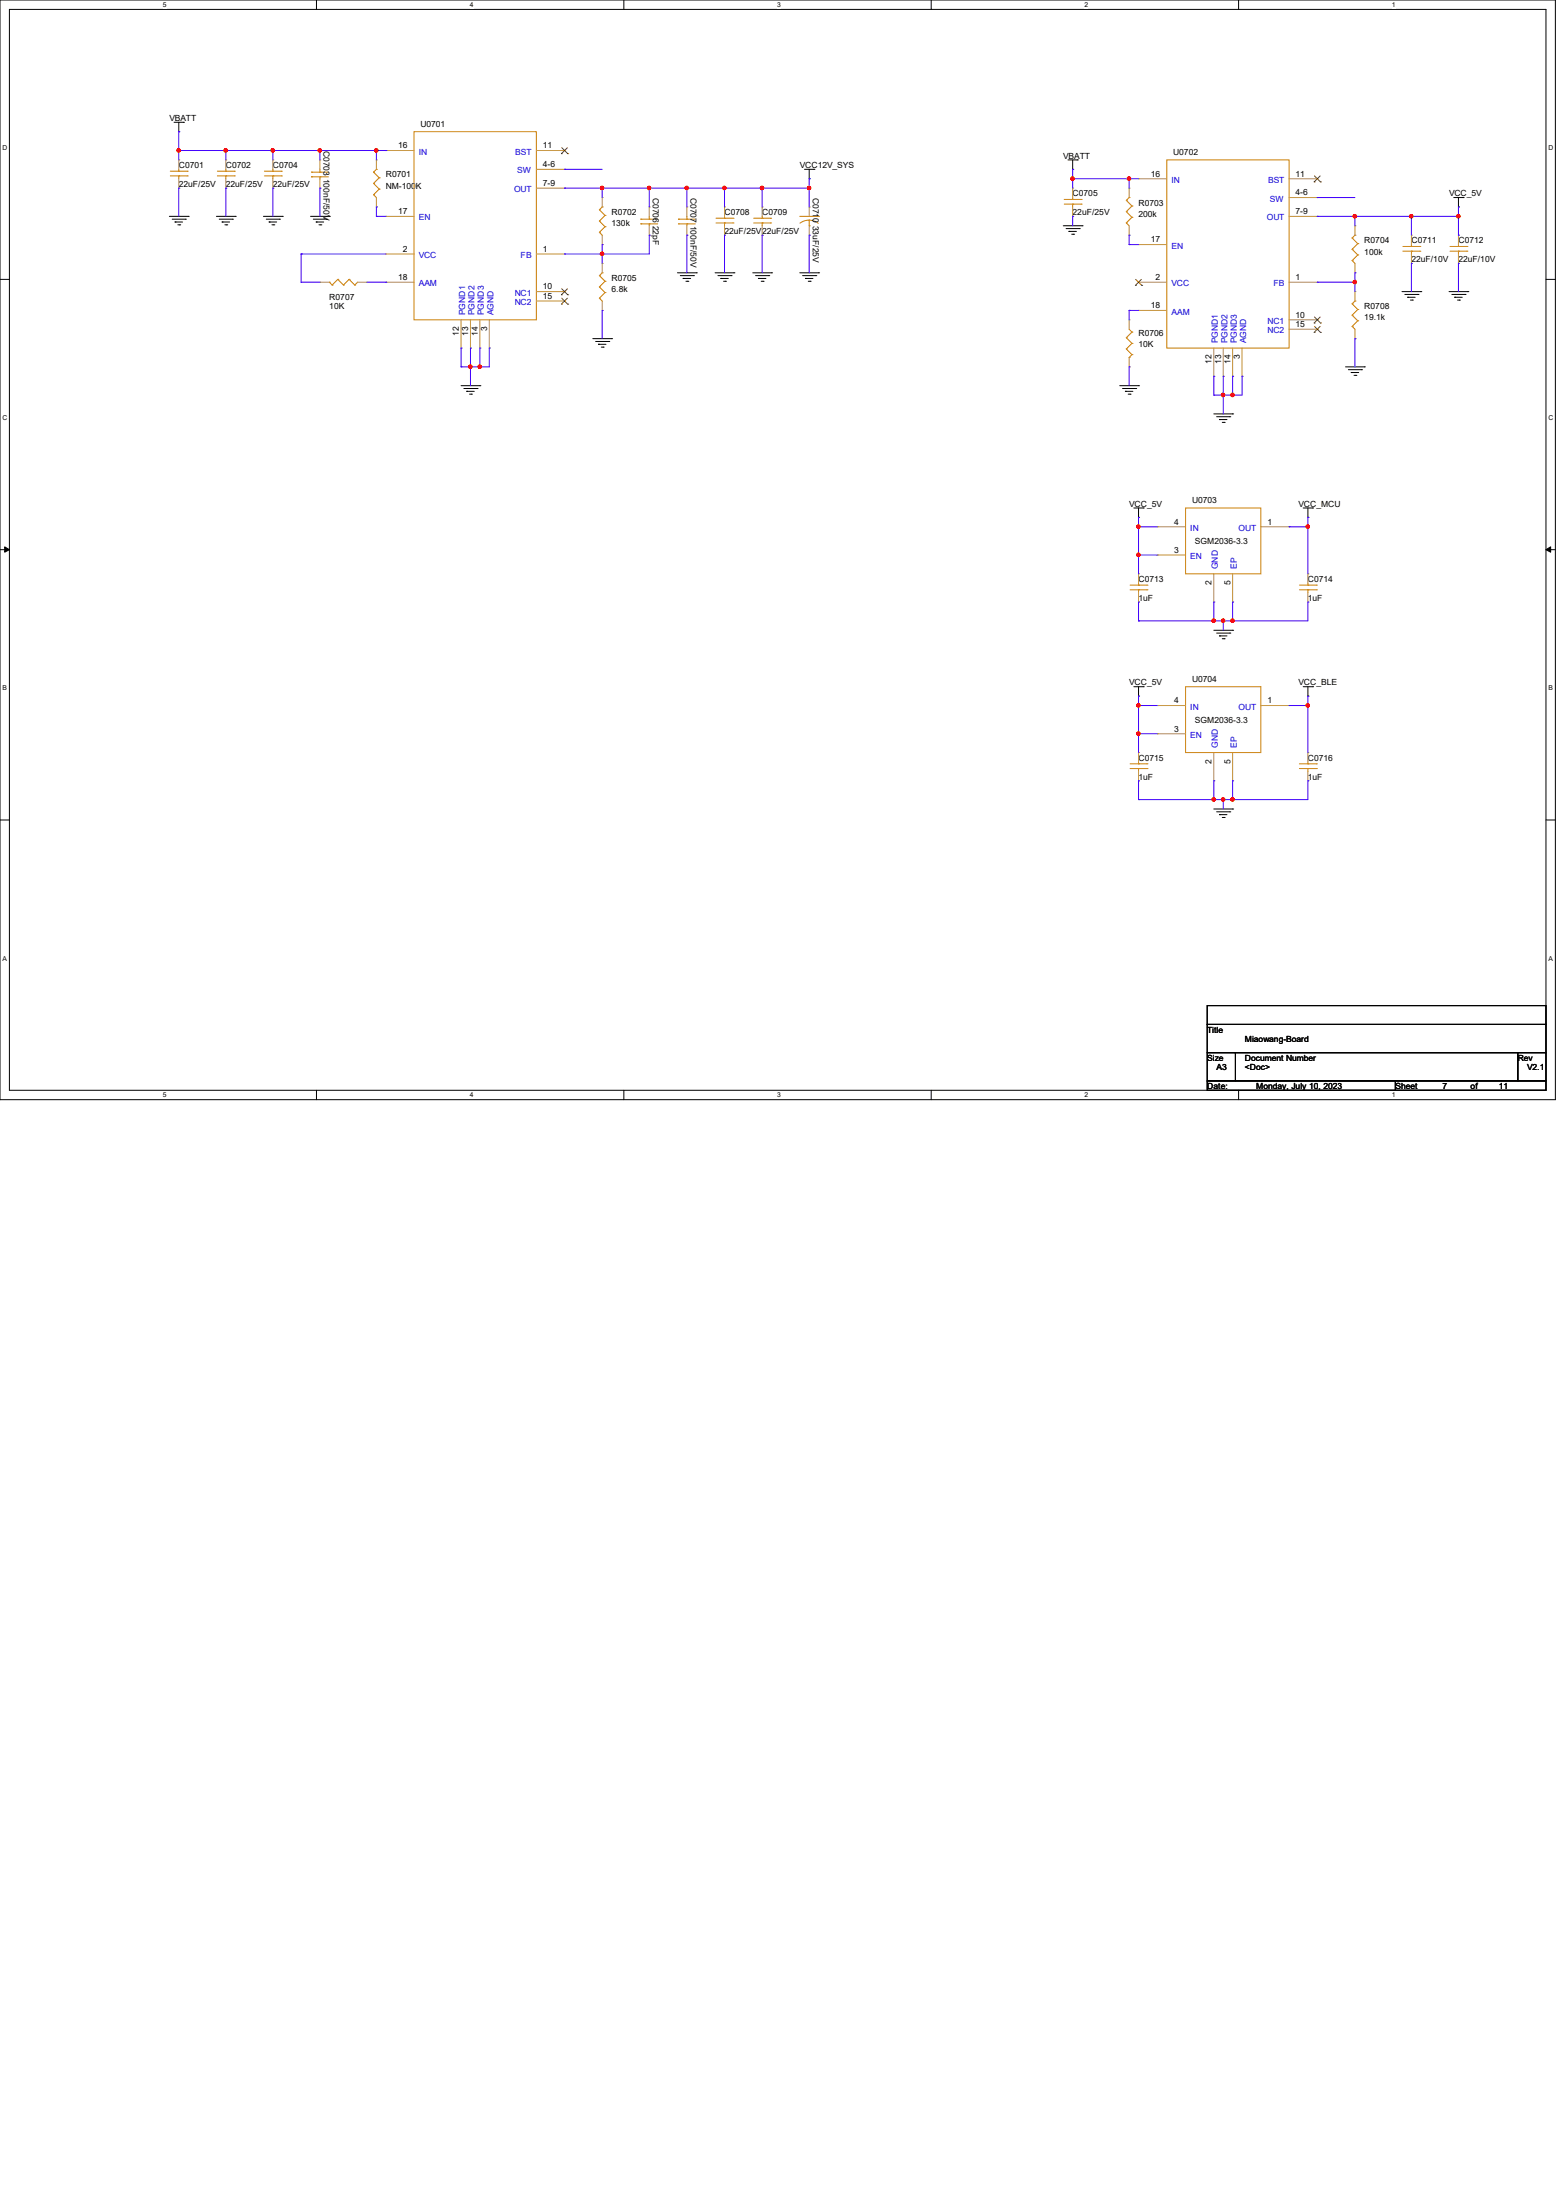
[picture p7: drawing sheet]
<svg xmlns="http://www.w3.org/2000/svg" width="210mm" height="297mm" viewBox="0 0 210 297" stroke-linecap="round" stroke-linejoin="round" font-family="sans-serif">
<path d="M0 0h209.9v148.5h-209.9zM1.3 1.3h207.4v145.9h-207.4z" fill="none" stroke="#000" stroke-width=".13"/>
<g fill="#fff">
<path d="M22 .1h.5v1h-.5z"/>
<path d="M22 147.3h.5v1h-.5z"/>
</g>
<path d="M42.7 0v1.3M42.7 147.2v1.3" fill="none" stroke="#000" stroke-width=".13"/>
<g fill="#fff">
<path d="M63.4 .1h.5v1h-.5z"/>
<path d="M63.4 147.3h.5v1h-.5z"/>
</g>
<path d="M84.2 0v1.3M84.2 147.2v1.3" fill="none" stroke="#000" stroke-width=".13"/>
<g fill="#fff">
<path d="M104.9 .1h.5v1h-.5z"/>
<path d="M104.9 147.3h.5v1h-.5z"/>
</g>
<path d="M125.7 0v1.3M125.7 147.2v1.3" fill="none" stroke="#000" stroke-width=".13"/>
<g fill="#fff">
<path d="M146.4 .1h.5v1h-.5z"/>
<path d="M146.4 147.3h.5v1h-.5z"/>
</g>
<path d="M167.2 0v1.3M167.2 147.2v1.3" fill="none" stroke="#000" stroke-width=".13"/>
<g fill="#fff">
<path d="M187.9 .1h.5v1h-.5z"/>
<path d="M187.9 147.3h.5v1h-.5z"/>
<path d="M.3 19.5h.7v1h-.7z"/>
<path d="M209 19.5h.6v1h-.6z"/>
<path d="M.3 55.9h.7v1h-.7z"/>
<path d="M209 55.9h.6v1h-.6z"/>
</g>
<path d="M0 37.7h1.3M208.7 37.7h1.2" fill="none" stroke="#000" stroke-width=".13"/>
<g fill="#fff">
<path d="M.3 92.4h.6v1h-.6z"/>
<path d="M209 92.4h.6v1h-.6z"/>
</g>
<path d="M0 74.2h1.3M208.7 74.2h1.2" fill="none" stroke="#000" stroke-width=".13"/>
<path d="M.6 73.8l.7 .4-.7 .3zM208.7 74.2l.6-.4v.7z" fill="#000" stroke="#000" stroke-width=".13"/>
<g fill="#fff">
<path d="M.3 128.9h.6v1h-.6z"/>
<path d="M209 128.9h.5v1h-.5z"/>
</g>
<g fill="none" stroke="#000" stroke-width=".13">
<path d="M23.5 16.5h1.3M24.1 17.8h.1M24.1 16.5v1.3M24.8 16.5h.1M22.9 29.2h2.5M23.2 29.6h1.8M23.6 30h.1M23.6 30h1M24 30.4h.3M24.3 30.4h.1M25 29.6h.1M25.4 29.2h.1"/>
<path d="M29.2 29.2h2.5M29.6 29.6h1.8M30 30h.1M30 30h1M30.4 30.4h.2M30.6 30.4h.1M31.4 29.6h.1M31.7 29.2h.1M35.6 29.2h2.5M35.9 29.6h1.8M36.3 30h.1M36.3 30h1"/>
<path d="M36.7 30.4h.3M37 30.4h.1M37.7 29.6h.1M38.1 29.2h.1M41.9 29.2h2.5M42.3 29.6h1.8M42.7 30h.1M42.7 30h1M43.1 30.4h.2M43.3 30.4h.1M44.1 29.6h.1M44.4 29.2h.1"/>
<path d="M91.4 36.8h2.6M91.8 37.2h1.8M92.2 37.6h.1M92.2 37.6h1M92.6 38h.2M92.8 38h.1M93.6 37.2h.1M94 36.8h.1M96.5 36.8h2.6M96.9 37.2h1.8M97.3 37.6h.1M97.3 37.6h1"/>
<path d="M97.7 38h.2M97.9 38h.1M98.7 37.2h.1M99.1 36.8h.1M101.6 36.8h2.5M102 37.2h1.8M102.4 37.6h.1M102.4 37.6h1M102.7 38h.3M103 38h.1M103.8 37.2h.1M104.1 36.8h.1"/>
<path d="M107.9 36.8h2.6M108.3 37.2h1.8M108.6 22.9h1.3M108.7 37.6h.1M108.7 37.6h1M109.1 38h.2M109.2 24.1h.1M109.2 22.9v1.2M109.3 38h.1M109.9 22.9h.1M110.1 37.2h.1M110.5 36.8h.1"/>
<path d="M143.5 30.5h2.5M143.9 30.9h1.8M144.1 21.6h1.3M144.3 31.2h.1M144.3 31.2h1M144.7 31.6h.2M144.8 22.9h.1M144.8 21.6v1.3M144.9 31.6h.1M145.4 21.6h.1M145.7 30.9h.1M146 30.5h.1"/>
<path d="M189.2 39.4h2.6M189.6 39.8h1.8M191.4 39.8h.1M191.8 39.4h.1M195.6 39.4h2.5M196 39.8h1.7M196.2 26.7h1.3M196.8 27.9h.1M196.8 26.7v1.2M197.5 26.7h.1M197.7 39.8h.1M198.1 39.4h.1"/>
<path d="M62.2 52.1h2.6M62.6 52.5h1.8M63 52.8h.1M63 52.8h1M63.4 53.2h.2M63.6 53.2h.1M64.4 52.5h.1M64.8 52.1h.1M80 45.7h2.5M80.4 46.1h1.8M80.8 46.5h.1M80.8 46.5h1"/>
<path d="M81.2 46.9h.2M81.4 46.9h.1M82.2 46.1h.1M82.5 45.7h.1M151.1 52.1h2.6M151.5 52.5h1.8M151.9 52.8h.1M151.9 52.8h1M152.3 53.2h.2M152.5 53.2h.1M153.3 52.5h.1M153.7 52.1h.1"/>
<path d="M163.8 55.9h2.6M164.2 56.3h1.8M164.6 56.6h.1M164.6 56.6h1M165 57h.2M165.2 57h.1M166 56.3h.1M166.4 55.9h.1M181.6 49.5h2.5M182 49.9h1.8M182.4 50.3h.1M182.4 50.3h1"/>
<path d="M182.8 50.7h.2M183 50.7h.1M183.8 49.9h.1M184.1 49.5h.1M190 40.1h.1M190 40.1h1M190.4 40.5h.2M190.6 40.5h.1M196.3 40.1h.1M196.3 40.1h1.1M196.7 40.5h.3M197 40.5h.1"/>
<path d="M153 68.6h1.3M153.7 69.8h.1M153.7 68.6v1.2M154.3 68.6h.1M175.9 68.6h1.3M176.5 69.8h.1M176.5 68.6v1.2M177.2 68.6h.1M153 92.7h1.3M153.7 94h.1M153.7 92.7v1.3M154.3 92.7h.1"/>
<path d="M163.8 85.1h2.6M164.2 85.5h1.8M164.6 85.9h.1M164.6 85.9h1M165 86.2h.2M165.2 86.2h.1M166 85.5h.1M166.4 85.1h.1M175.9 92.7h1.3M176.5 94h.1M176.5 92.7v1.3M177.2 92.7h.1"/>
<path d="M0 110.7h1.3M163.8 109.2h2.6M164.2 109.6h1.8M164.6 110h.1M164.6 110h1M165 110.4h.2M165.2 110.4h.1M166 109.6h.1M166.4 109.2h.1M208.7 110.7h1.2M162.9 135.8h45.8v2.5h-45.8zM162.9 138.3h45.8v3.8h-45.8z"/>
<path d="M162.9 142.1h3.9v3.8h-3.9zM162.9 145.9h25.4v1.3h-25.4zM166.8 142.1h38.1v3.8h-38.1zM188.3 145.9h20.4v1.3h-20.4zM204.9 142.1h3.8v3.8h-3.8z"/>
</g>
<g fill="none" stroke="#cc8006" stroke-width=".13">
<path d="M55.9 17.8h16.5v25.4h-16.5zM23 23.7h2.3M23 23.1h2.3M24.1 23.1h.1M24.1 23.7h.1M24.1 22.9v.2M24.1 23.7v.4M25.3 23.7h.1M25.3 23.1h.1M29.3 23.7h2.3M29.3 23.1h2.3M30.5 23.1h.1"/>
<path d="M30.5 23.7h.1M30.5 22.9v.2M30.5 23.7v.4M31.6 23.7h.1M31.6 23.1h.1M35.7 23.7h2.3M35.7 23.1h2.3M36.8 23.1h.1M36.8 23.7h.1M36.8 22.9v.2M36.8 23.7v.4M38 23.7h.1"/>
<path d="M38 23.1h.1M42 23.2h.1M42 23.9h.1M42 23.2h2.3M42 23.9h2.3M43.2 23.9h.1M43.2 23.2h.1M43.2 22.9v.3M43.2 23.9v.2M44.4 38.1h.1M44.4 38.1l.4 .4M44.8 38.5h.1"/>
<path d="M45.6 37.7h.1M45.6 37.7l.8 .8M45.6 37.7l-.8 .8M46.4 38.5h.1M47.1 37.7h.1M47.1 37.7l.8 .8M47.1 37.7l-.7 .8M47.9 38.5h.1M48.3 38.1l-.4 .4M50.4 26.3h.1M50.4 24.8h.1M50.4 23.2h.1"/>
<path d="M50.4 26.3l.4 .4M50.4 24.8l.8 .7M50.4 23.2l.8 .8M50.8 22.9h.1M50.8 22.9l-.4 .3M51.2 25.5h.1M51.2 24h.1M51.2 25.5l-.8 .8M51.2 24l-.8 .8M80.9 38.7h.1M80.9 37.2h.1M80.9 31.4h.1"/>
<path d="M80.9 29.8h.1M80.9 28.3h.1M80.9 38.7l.8 .8M80.9 37.2l.8 .8M80.9 31.4l.4 .3M80.9 29.8l.8 .8M80.9 28.3l.8 .8M81.3 36.8h.1M81.3 27.9h.1M81.3 36.8l-.4 .4M81.3 27.9l-.4 .4M81.7 39.5h.1"/>
<path d="M81.7 38h.1M81.7 30.6h.1M81.7 29.1h.1M81.7 39.5l-.8 .8M81.7 38l-.8 .7M81.7 30.6l-.8 .8M81.7 29.1l-.8 .7M86.5 29.6h.1M86.5 30.2h.1M86.5 29.6h2.3M86.5 30.2h2.3M87.6 30.2h.1"/>
<path d="M87.6 29.6h.1M87.6 29.2v.4M87.6 30.2v.3M91.6 29.6h.1M91.6 30.2h.1M91.6 29.6h2.3M91.6 30.2h2.3M92.7 30.2h.1M92.7 29.6h.1M92.7 29.2v.4M92.7 30.2v.3M96.6 30.1h2.3"/>
<path d="M96.6 29.5h2.3M97.8 29.5h.1M97.8 30.1h.1M97.8 29.2v.3M97.8 30.1v.4M98.9 30.1h.1M98.9 29.5h.1M101.7 30.1h2.3M101.7 29.5h2.3M102.9 29.5h.1M102.9 30.1h.1M102.9 29.2v.3"/>
<path d="M102.9 30.1v.4M104 30.1h.1M104 29.5h.1M107.9 29.2h2.6M109.2 30.5h.1M109.2 29.7a2.02 2.02 0 0 1 1.2 .5M109.2 29.7a2 2 0 0 0-1.2 .4M109.2 29.7v.8M110.5 29.2h.1M143.6 27.6h2.3M143.6 26.9h2.3M144.8 26.9h.1"/>
<path d="M144.8 27.6h.1M144.8 26.7v.2M144.8 27.6v.3M145.9 27.6h.1M145.9 26.9h.1M152 30.1h.1M152 28.6h.1M152 27.1h.1M152 30.1l.4 .4M152 28.6l.8 .7M152 27.1l.8 .7M152.4 26.7h.1"/>
<path d="M152.4 26.7l-.4 .4M152.8 29.3h.1M152.8 27.8h.1M152.8 29.3l-.8 .8M152.8 27.8l-.8 .8M157.5 21.6h16.5v25.4h-16.5zM182.5 35.2h.1M182.5 33.7h.1M182.5 32.1h.1M182.5 35.2l.4 .4M182.5 33.7l.8 .7M182.5 32.1l.8 .8"/>
<path d="M182.9 31.7h.1M182.9 31.7l-.4 .4M183.3 34.4h.1M183.3 32.9h.1M183.3 34.4l-.8 .8M183.3 32.9l-.8 .8M189.4 33.9h2.2M189.4 33.3h2.2M190.5 33.3h.1M190.5 33.9h.1M190.5 33v.3M190.5 33.9v.4"/>
<path d="M191.6 33.9h.1M191.6 33.3h.1M195.7 33.9h2.3M195.7 33.3h2.3M196.8 33.3h.1M196.8 33.9h.1M196.8 33v.3M196.8 33.9v.4M198 33.9h.1M198 33.3h.1M80.9 40.3h.1M80.9 40.3l.4 .3"/>
<path d="M152 45.6h.1M152 47.1h.1M152 45.6l.8 .8M152 47.1l.8 .8M152.4 48.3h.1M152.4 44.4l.4 .4M152.8 44.8h.1M152.8 46.4h.1M152.8 47.9h.1M152.8 44.8l-.8 .8M152.8 46.4l-.8 .7M152.8 47.9l-.4 .4"/>
<path d="M182.5 44.1h.1M182.5 42.5h.1M182.5 41h.1M182.5 44.1l.4 .3M182.5 42.5l.8 .8M182.5 41l.8 .8M182.9 40.6h.1M182.9 40.6l-.4 .4M183.3 43.3h.1M183.3 41.8h.1M183.3 43.3l-.8 .8M183.3 41.8l-.8 .7"/>
<path d="M152.5 79.6h2.3M152.5 79h2.3M153.7 79h.1M153.7 79.6h.1M153.7 78.7v.3M153.7 79.6v.4M154.8 79.6h.1M154.8 79h.1M160 68.6h10.2v8.9h-10.2zM175.4 79.6h2.3M175.4 79h2.3M176.5 79h.1"/>
<path d="M176.5 79.6h.1M176.5 78.7v.3M176.5 79.6v.4M177.7 79.6h.1M177.7 79h.1M160 92.7h10.2v8.9h-10.2zM152.5 103.8h2.3M152.5 103.1h2.3M153.7 103.1h.1M153.7 103.8h.1M153.7 102.9v.2M153.7 103.8v.3"/>
<path d="M154.8 103.8h.1M154.8 103.1h.1M175.4 103.8h2.3M175.4 103.1h2.3M176.5 103.1h.1M176.5 103.8h.1M176.5 102.9v.2M176.5 103.8v.3M177.7 103.8h.1M177.7 103.1h.1"/>
</g>
<g fill="none" stroke="#a84" stroke-width=".13">
<path d="M24.1 21.6h.1M24.1 25.4h.1M24.1 21.6v1.3M24.1 24.1v1.3M30.5 21.6h.1M30.5 25.4h.1M30.5 21.6v1.3M30.5 24.1v1.3M36.8 21.6h.1M36.8 25.4h.1M36.8 21.6v1.3M36.8 24.1v1.3"/>
<path d="M43.2 25.4h.1M43.2 21.6h.1M43.2 38.1h.1M43.2 38.1h1.2M43.2 21.6v1.3M43.2 24.1v1.3M48.3 38.1h1.2M49.5 38.1h.1M50.8 27.9h.1M50.8 21.6h.1M50.8 21.6v1.3M50.8 26.7v1.2"/>
<path d="M52.1 20.3h.1M52.1 29.2h.1M52.1 34.3h.1M52.1 38.1h.1M52.1 38.1h3.8M52.1 29.2h3.8M52.1 20.3h3.8M52.1 34.3h3.8M72.4 20.3h3.8M72.4 34.3h3.8M72.4 22.9h3.8M72.4 25.4h3.8"/>
<path d="M72.4 39.4h3.8M76.2 20.3h.1M76.2 22.9h.1M76.2 25.4h.1M76.2 34.3h.1M76.2 39.4h.1M81.3 35.6h.1M81.3 33h.1M81.3 26.7h.1M81.3 26.7v1.2M81.3 31.7v1.3M81.3 35.6v1.2"/>
<path d="M87.6 31.7h.1M87.6 27.9h.1M87.6 27.9v1.3M87.6 30.5v1.2M92.7 31.7h.1M92.7 27.9h.1M92.7 27.9v1.3M92.7 30.5v1.2M97.8 27.9h.1M97.8 31.7h.1M97.8 27.9v1.3M97.8 30.5v1.2"/>
<path d="M102.9 27.9h.1M102.9 31.7h.1M102.9 27.9v1.3M102.9 30.5v1.2M109.2 27.9h.1M109.2 31.7h.1M109.2 27.9v1.3M109.2 30.5v1.2M144.8 25.4h.1M144.8 29.2h.1M144.8 25.4v1.3M144.8 27.9v1.3"/>
<path d="M152.4 31.7h.1M152.4 25.4h.1M152.4 25.4v1.3M152.4 30.5v1.2M153.7 24.1h.1M153.7 33h.1M153.7 38.1h.1M153.7 24.1h3.8M153.7 33h3.8M153.7 38.1h3.8M174 24.1h3.8M174 38.1h3.8"/>
<path d="M174 26.7h3.8M174 29.2h3.8M177.8 24.1h.1M177.8 26.7h.1M177.8 29.2h.1M177.8 38.1h.1M182.9 39.4h.1M182.9 36.8h.1M182.9 30.5h.1M182.9 30.5v1.2M182.9 35.6v1.2M182.9 39.4v1.2"/>
<path d="M190.5 31.7h.1M190.5 35.6h.1M190.5 31.7v1.3M190.5 34.3v1.3M196.8 31.7h.1M196.8 35.6h.1M196.8 31.7v1.3M196.8 34.3v1.3M62.2 47h.1M62.2 43.2v3.8M63.5 47h.1M63.5 43.2v3.8"/>
<path d="M64.8 47h.1M64.8 43.2v3.8M66 47h.1M66 43.2v3.8M72.4 40.6h3.8M76.2 40.6h.1M81.3 41.9h.1M81.3 40.6v1.3M152.4 43.2h.1M152.4 49.5h.1M152.4 43.2v1.2M152.4 48.3v1.2"/>
<path d="M153.7 41.9h.1M153.7 41.9h3.8M163.8 50.8h.1M163.8 47v3.8M165.1 50.8h.1M165.1 47v3.8M166.4 50.8h.1M166.4 47v3.8M167.6 50.8h.1M167.6 47v3.8M174 43.2h3.8M174 44.4h3.8"/>
<path d="M177.8 43.2h.1M177.8 44.4h.1M182.9 45.7h.1M182.9 44.4v1.3M153.7 77.5h.1M153.7 77.5v1.2M156.2 71.1h.1M156.2 74.9h.1M156.2 71.1h3.8M156.2 74.9h3.8M163.8 77.5v3.8M166.4 77.5v3.8"/>
<path d="M170.2 71.1h3.8M174 71.1h.1M176.5 77.5h.1M176.5 77.5v1.2M153.7 81.3h.1M153.7 80v1.3M156.2 95.2h.1M156.2 99.1h.1M156.2 95.2h3.8M156.2 99.1h3.8M163.8 81.3h.1M166.4 81.3h.1"/>
<path d="M170.2 95.2h3.8M174 95.2h.1M176.5 81.3h.1M176.5 80v1.3M153.7 101.6h.1M153.7 105.4h.1M153.7 101.6v1.3M153.7 104.1v1.3M163.8 105.4h.1M163.8 101.6v3.8M166.4 105.4h.1M166.4 101.6v3.8"/>
<path d="M176.5 101.6h.1M176.5 105.4h.1M176.5 101.6v1.3M176.5 104.1v1.3"/>
</g>
<g fill="none" stroke="#804000" stroke-width=".13">
<path d="M75.8 19.9l.8 .8M76.6 19.9l-.8 .8M75.8 20.7h.1M75.8 39.8h.1M75.8 39l.8 .8M76.6 39l-.8 .8M76.6 20.7h.1M76.6 39.8h.1M153.2 38.5h.1M153.3 37.7l.8 .8M154.1 37.7l-.9 .8M154.1 38.5h.1"/>
<path d="M177.4 24.6h.1M177.4 23.7l.8 .9M178.2 23.7l-.8 .9M178.2 24.6h.1M75.8 41.1h.1M75.8 40.3l.8 .8M76.6 40.3l-.8 .8M76.6 41.1h.1M177.4 43.6h.1M177.4 44.9h.1M177.4 42.8l.8 .8M177.4 44.1l.8 .8"/>
<path d="M178.2 42.8l-.8 .8M178.2 44.1l-.8 .8M178.2 43.6h.1M178.2 44.9h.1"/>
</g>
<g fill="none" stroke="#4200ff" stroke-width=".13">
<path d="M24.1 17.8h.1M24.1 17.8v3.8M24.1 20.3h.1M24.1 25.4h.1M24.1 25.4v3.8M24.1 20.3h28M30.5 20.3h.1M30.5 25.4h.1M30.5 20.3v1.3M30.5 25.4v3.8M36.8 20.3h.1M36.8 25.4h.1"/>
<path d="M36.8 20.3v1.3M36.8 25.4v3.8M40.6 38.1h.1M40.6 34.3h.1M40.6 38.1h2.6M40.6 34.3h11.5M40.6 34.3v3.8M43.2 25.4h.1M43.2 20.3h.1M43.2 20.3v1.3M43.2 25.4v3.8M49.5 38.1h2.6"/>
<path d="M50.8 20.3h.1M50.8 27.9h.1M50.8 29.2h.1M50.8 29.2h1.3M50.8 20.3v1.3M50.8 27.9v1.3M52.1 38.1h.1M52.1 20.3h.1M76.2 22.9h.1M76.2 25.4h.1M76.2 34.3h.1M76.2 22.9h5.1"/>
<path d="M76.2 25.4h33M81.3 25.4h.1M81.3 33h.1M81.3 34.3h.1M81.3 25.4v1.3M81.3 33v2.6M87.6 25.4h.1M87.6 31.7h.1M87.6 31.7v2.6h-11.4M87.6 25.4v2.5M92.7 25.4h.1M92.7 31.7h.1"/>
<path d="M92.7 25.4v2.5M92.7 31.7v5.1M97.8 25.4h.1M97.8 31.7h.1M97.8 25.4v2.5M97.8 31.7v5.1M102.9 31.7h.1M102.9 25.4h.1M102.9 25.4v2.5M102.9 31.7v5.1M109.2 24.1h.1M109.2 31.7h.1"/>
<path d="M109.2 25.4h.1M109.2 24.1v3.8M109.2 31.7v5.1M144.8 24.1h.1M144.8 29.2h.1M144.8 22.9h.1M144.8 22.9v2.5M144.8 29.2v1.3M144.8 24.1h8.9M152.4 24.1h.1M152.4 31.7h.1M152.4 33h.1"/>
<path d="M152.4 24.1v1.3M152.4 31.7v1.3M152.4 33h1.3M177.8 29.2h.1M177.8 38.1h.1M177.8 26.7h.1M177.8 29.2h19M177.8 38.1h5.1M177.8 26.7h5.1M182.9 29.2h.1M182.9 36.8h.1M182.9 38.1h.1"/>
<path d="M182.9 29.2v1.3M182.9 36.8v2.6M190.5 29.2h.1M190.5 35.6h.1M190.5 29.2v2.5M190.5 35.6v3.8M196.8 27.9h.1M196.8 35.6h.1M196.8 31.7h.1M196.8 27.9v3.8M196.8 35.6v3.8M62.2 47h.1"/>
<path d="M62.2 49.5h.1M62.2 47v2.5M63.5 47h.1M63.5 49.5h.1M63.5 47v5.1M64.8 47h.1M64.8 49.5h.1M64.8 47v2.5M66 47h.1M66 47v2.5h-3.8M81.3 41.9h.1M81.3 41.9v3.8"/>
<path d="M152.4 41.9h.1M152.4 49.5h.1M152.4 41.9v1.3M152.4 49.5v2.6M152.4 41.9h1.3M163.8 50.8h.1M163.8 53.3h.1M163.8 50.8v2.5M165.1 50.8h.1M165.1 53.3h.1M165.1 50.8v5.1M166.4 50.8h.1"/>
<path d="M166.4 53.3h.1M166.4 50.8v2.5M167.6 50.8h.1M167.6 50.8v2.5h-3.8M182.9 45.7h.1M182.9 45.7v3.8M153.7 69.8h.1M153.7 71.1h.1M153.7 74.9h.1M153.7 69.8v7.7M153.7 71.1h2.5M153.7 74.9h2.5"/>
<path d="M174 71.1h.1M174 71.1h2.5M176.5 69.8h.1M176.5 71.1h.1M176.5 69.8v7.7M153.7 81.3h.1M153.7 83.8h.1M153.7 94h.1M153.7 95.2h.1M153.7 99.1h.1M153.7 81.3v2.5M153.7 94v7.6"/>
<path d="M153.7 95.2h2.5M153.7 99.1h2.5M163.8 81.3h.1M163.8 83.8h.1M163.8 81.3v2.5M165.1 83.8h.1M165.1 83.8v1.3M166.4 81.3h.1M166.4 83.8h.1M166.4 81.3v2.5M174 95.2h.1M174 95.2h2.5"/>
<path d="M176.5 81.3h.1M176.5 94h.1M176.5 95.2h.1M176.5 81.3v2.5h-22.8M176.5 94v7.6M153.7 105.4h.1M153.7 107.9h.1M153.7 105.4v2.5M163.8 105.4h.1M163.8 107.9h.1M163.8 105.4v2.5M165.1 107.9h.1"/>
<path d="M165.1 107.9v1.3M166.4 105.4h.1M166.4 107.9h.1M166.4 105.4v2.5M176.5 105.4h.1M176.5 105.4v2.5h-22.8"/>
</g>
<g fill="#f00" stroke="#f00" stroke-width=".13">
<circle cx="152.4" cy="24.1" r=".23"/>
<circle cx="144.8" cy="24.1" r=".23"/>
<circle cx="182.9" cy="38.1" r=".23"/>
<circle cx="182.9" cy="29.2" r=".23"/>
<circle cx="190.5" cy="29.2" r=".23"/>
<circle cx="165.1" cy="53.3" r=".23"/>
<circle cx="166.3" cy="53.3" r=".23"/>
<circle cx="196.8" cy="29.2" r=".23"/>
<circle cx="153.6" cy="71.1" r=".23"/>
<circle cx="176.5" cy="71.1" r=".23"/>
<circle cx="163.8" cy="83.8" r=".23"/>
<circle cx="165.1" cy="83.8" r=".23"/>
<circle cx="166.3" cy="83.8" r=".23"/>
<circle cx="153.6" cy="99" r=".23"/>
<circle cx="153.6" cy="95.2" r=".23"/>
<circle cx="176.5" cy="95.2" r=".23"/>
<circle cx="163.8" cy="107.9" r=".23"/>
<circle cx="165.1" cy="107.9" r=".23"/>
<circle cx="166.3" cy="107.9" r=".23"/>
<circle cx="153.6" cy="74.9" r=".23"/>
<circle cx="30.5" cy="20.3" r=".23"/>
<circle cx="24.1" cy="20.3" r=".23"/>
<circle cx="81.3" cy="25.4" r=".23"/>
<circle cx="81.3" cy="34.3" r=".23"/>
<circle cx="63.5" cy="49.5" r=".23"/>
<circle cx="64.7" cy="49.5" r=".23"/>
<circle cx="43.2" cy="20.3" r=".23"/>
<circle cx="36.8" cy="20.3" r=".23"/>
<circle cx="109.2" cy="25.4" r=".23"/>
<circle cx="102.8" cy="25.4" r=".23"/>
<circle cx="87.6" cy="25.4" r=".23"/>
<circle cx="97.8" cy="25.4" r=".23"/>
<circle cx="92.7" cy="25.4" r=".23"/>
<circle cx="50.8" cy="20.3" r=".23"/>
</g>
<g font-size="1.1">
<text x="22.9" y="16.3">VBATT</text>
<text x="56.8" y="17.1">U0701</text>
<text x="24.1" y="22.7">C0701</text>
<text x="30.5" y="22.7">C0702</text>
<text x="36.8" y="22.7">C0704</text>
<text x="43.6" y="20.3" transform="rotate(90 43.6 20.3)">C0703 100nF/50V</text>
<text x="52.1" y="24">R0701</text>
<text x="53.7" y="20">16</text>
<text x="73.3" y="20">11</text>
<text x="73.3" y="22.6">4-6</text>
<text x="107.9" y="22.7">VCC12V_SYS</text>
<text x="143.5" y="21.4">VBATT</text>
<text x="155.3" y="23.8">16</text>
<text x="158.4" y="20.9">U0702</text>
<text x="174.9" y="23.8">11</text>
<text x="24.1" y="25.2">22uF/25V</text>
<text x="30.5" y="25.2">22uF/25V</text>
<text x="36.8" y="25.2">22uF/25V</text>
<text x="52.1" y="25.5">NM-100K</text>
<text x="53.7" y="28.9">17</text>
<text x="73.3" y="25.1">7-9</text>
<text x="82.5" y="29">R0702</text>
<text x="88.1" y="26.7" transform="rotate(90 88.1 26.7)">C0706 22pF</text>
<text x="93.2" y="26.7" transform="rotate(90 93.2 26.7)">C0707 100nF/50V</text>
<text x="97.8" y="29">C0708</text>
<text x="102.9" y="29">C0709</text>
<text x="109.7" y="26.7" transform="rotate(90 109.7 26.7)">C0710 33uF/25V</text>
<text x="144.8" y="26.5">C0705</text>
<text x="144.8" y="29">22uF/25V</text>
<text x="153.7" y="27.8">R0703</text>
<text x="153.7" y="29.3">200k</text>
<text x="174.9" y="26.4">4-6</text>
<text x="174.9" y="28.9">7-9</text>
<text x="195.6" y="26.5">VCC_5V</text>
<text x="54.4" y="34">2</text>
<text x="73.3" y="34">1</text>
<text x="82.5" y="30.6">130k</text>
<text x="97.8" y="31.6">22uF/25V22uF/25V</text>
<text x="155.3" y="32.7">17</text>
<text x="184.1" y="32.9">R0704</text>
<text x="184.1" y="34.4">100k</text>
<text x="190.5" y="32.9">C0711</text>
<text x="190.5" y="35.4">22uF/10V</text>
<text x="196.8" y="32.9">C0712</text>
<text x="196.8" y="35.4">22uF/10V</text>
<text x="44.4" y="40.5">R0707</text>
<text x="44.4" y="41.7">10K</text>
<text x="53.7" y="37.8">18</text>
<text x="73.3" y="39.1">10</text>
<text x="73.3" y="40.3">15</text>
<text x="82.5" y="37.9">R0705</text>
<text x="82.5" y="39.5">6.8k</text>
<text x="155.3" y="41.6">18</text>
<text x="156" y="37.8">2</text>
<text x="174.9" y="37.8">1</text>
<text x="184.1" y="41.7">R0708</text>
<text x="61.9" y="45.3" transform="rotate(-90 61.9 45.3)">12</text>
<text x="63.2" y="45.3" transform="rotate(-90 63.2 45.3)">13</text>
<text x="64.5" y="45.3" transform="rotate(-90 64.5 45.3)">14</text>
<text x="65.7" y="44.7" transform="rotate(-90 65.7 44.7)">3</text>
<text x="153.7" y="45.3">R0706</text>
<text x="153.7" y="46.8">10K</text>
<text x="174.9" y="42.9">10</text>
<text x="174.9" y="44.2">15</text>
<text x="184.1" y="43.3">19.1k</text>
<text x="163.5" y="49.1" transform="rotate(-90 163.5 49.1)">12</text>
<text x="164.8" y="49.1" transform="rotate(-90 164.8 49.1)">13</text>
<text x="166.1" y="49.1" transform="rotate(-90 166.1 49.1)">14</text>
<text x="167.3" y="48.5" transform="rotate(-90 167.3 48.5)">3</text>
<text x="152.4" y="68.4">VCC_5V</text>
<text x="158.5" y="70.8">4</text>
<text x="160.9" y="67.9">U0703</text>
<text x="171.1" y="70.8">1</text>
<text x="175.3" y="68.4">VCC_MCU</text>
<text x="158.5" y="74.6">3</text>
<text x="161.3" y="73.5">SGM2036-3.3</text>
<text x="153.7" y="78.6">C0713</text>
<text x="153.7" y="81.1">1uF</text>
<text x="163.5" y="79" transform="rotate(-90 163.5 79)">2</text>
<text x="166.1" y="79" transform="rotate(-90 166.1 79)">5</text>
<text x="176.5" y="78.6">C0714</text>
<text x="176.5" y="81.1">1uF</text>
<text x="152.4" y="92.5">VCC_5V</text>
<text x="158.5" y="95">4</text>
<text x="160.9" y="92">U0704</text>
<text x="171.1" y="95">1</text>
<text x="175.3" y="92.5">VCC_BLE</text>
<text x="158.5" y="98.8">3</text>
<text x="161.3" y="97.6">SGM2036-3.3</text>
<text x="153.7" y="102.7">C0715</text>
<text x="153.7" y="105.2">1uF</text>
<text x="163.5" y="103.1" transform="rotate(-90 163.5 103.1)">2</text>
<text x="166.1" y="103.1" transform="rotate(-90 166.1 103.1)">5</text>
<text x="176.5" y="102.7">C0716</text>
<text x="176.5" y="105.2">1uF</text>
<text x="162.9" y="139.4">Title</text>
<text x="162.9" y="143.2">Size</text>
<text x="168" y="143.2">Document Number</text>
<text x="168" y="140.7">Miaowang-Board</text>
<text x="204.9" y="143.2">Rev</text>
<text x="162.9" y="147">Date:</text>
<text x="164.2" y="144.5">A3</text>
<text x="168" y="144.5">&lt;Doc&gt;</text>
<text x="169.5" y="147">Monday, July 10, 2023</text>
<text x="188.3" y="147">Sheet</text>
<text x="194.7" y="147">7</text>
<text x="198.5" y="147">of</text>
<text x="202.3" y="147">11</text>
<text x="206.1" y="144.5">V2.1</text>
</g>
<g font-size="1.1" fill="#00c">
<text x="56.5" y="20.9">IN</text>
<text x="69.6" y="20.9">BST</text>
<text x="69.8" y="23.4">SW</text>
<text x="56.5" y="29.8">EN</text>
<text x="69.4" y="26">OUT</text>
<text x="158.1" y="24.7">IN</text>
<text x="171" y="29.8">OUT</text>
<text x="171.1" y="24.7">BST</text>
<text x="171.4" y="27.2">SW</text>
<text x="56.5" y="34.8">VCC</text>
<text x="70.3" y="34.8">FB</text>
<text x="158.1" y="33.6">EN</text>
<text x="56.5" y="38.7">AAM</text>
<text x="69.5" y="39.9">NC1</text>
<text x="69.5" y="41.2">NC2</text>
<text x="158.1" y="38.7">VCC</text>
<text x="171.9" y="38.7">FB</text>
<text x="62.8" y="42.5" transform="rotate(-90 62.8 42.5)">PGND1</text>
<text x="64.1" y="42.5" transform="rotate(-90 64.1 42.5)">PGND2</text>
<text x="65.3" y="42.5" transform="rotate(-90 65.3 42.5)">PGND3</text>
<text x="66.6" y="42.5" transform="rotate(-90 66.6 42.5)">AGND</text>
<text x="158.1" y="42.5">AAM</text>
<text x="164.4" y="46.4" transform="rotate(-90 164.4 46.4)">PGND1</text>
<text x="165.7" y="46.4" transform="rotate(-90 165.7 46.4)">PGND2</text>
<text x="166.9" y="46.4" transform="rotate(-90 166.9 46.4)">PGND3</text>
<text x="168.2" y="46.4" transform="rotate(-90 168.2 46.4)">AGND</text>
<text x="171.1" y="43.7">NC1</text>
<text x="171.1" y="45">NC2</text>
<text x="160.7" y="71.7">IN</text>
<text x="167.2" y="71.7">OUT</text>
<text x="160.7" y="75.5">EN</text>
<text x="164.4" y="76.8" transform="rotate(-90 164.4 76.8)">GND</text>
<text x="166.9" y="76.8" transform="rotate(-90 166.9 76.8)">EP</text>
<text x="160.7" y="95.8">IN</text>
<text x="167.2" y="95.8">OUT</text>
<text x="160.7" y="99.6">EN</text>
<text x="164.4" y="101" transform="rotate(-90 164.4 101)">GND</text>
<text x="166.9" y="101" transform="rotate(-90 166.9 101)">EP</text>
</g>
<g font-size=".9">
<text x="22" y=".9">5</text>
<text x="63.4" y=".9">4</text>
<text x="104.9" y=".9">3</text>
<text x="146.4" y=".9">2</text>
<text x="187.9" y=".9">1</text>
<text x=".3" y="20.3">D</text>
<text x="209" y="20.3">D</text>
<text x=".3" y="56.7">C</text>
<text x="209" y="56.7">C</text>
<text x=".3" y="93.2">B</text>
<text x="209" y="93.2">B</text>
<text x=".3" y="129.7">A</text>
<text x="209" y="129.7">A</text>
<text x="22" y="148.1">5</text>
<text x="63.4" y="148.1">4</text>
<text x="104.9" y="148.1">3</text>
<text x="146.4" y="148.1">2</text>
<text x="187.9" y="148.1">1</text>
</g>
</svg>
